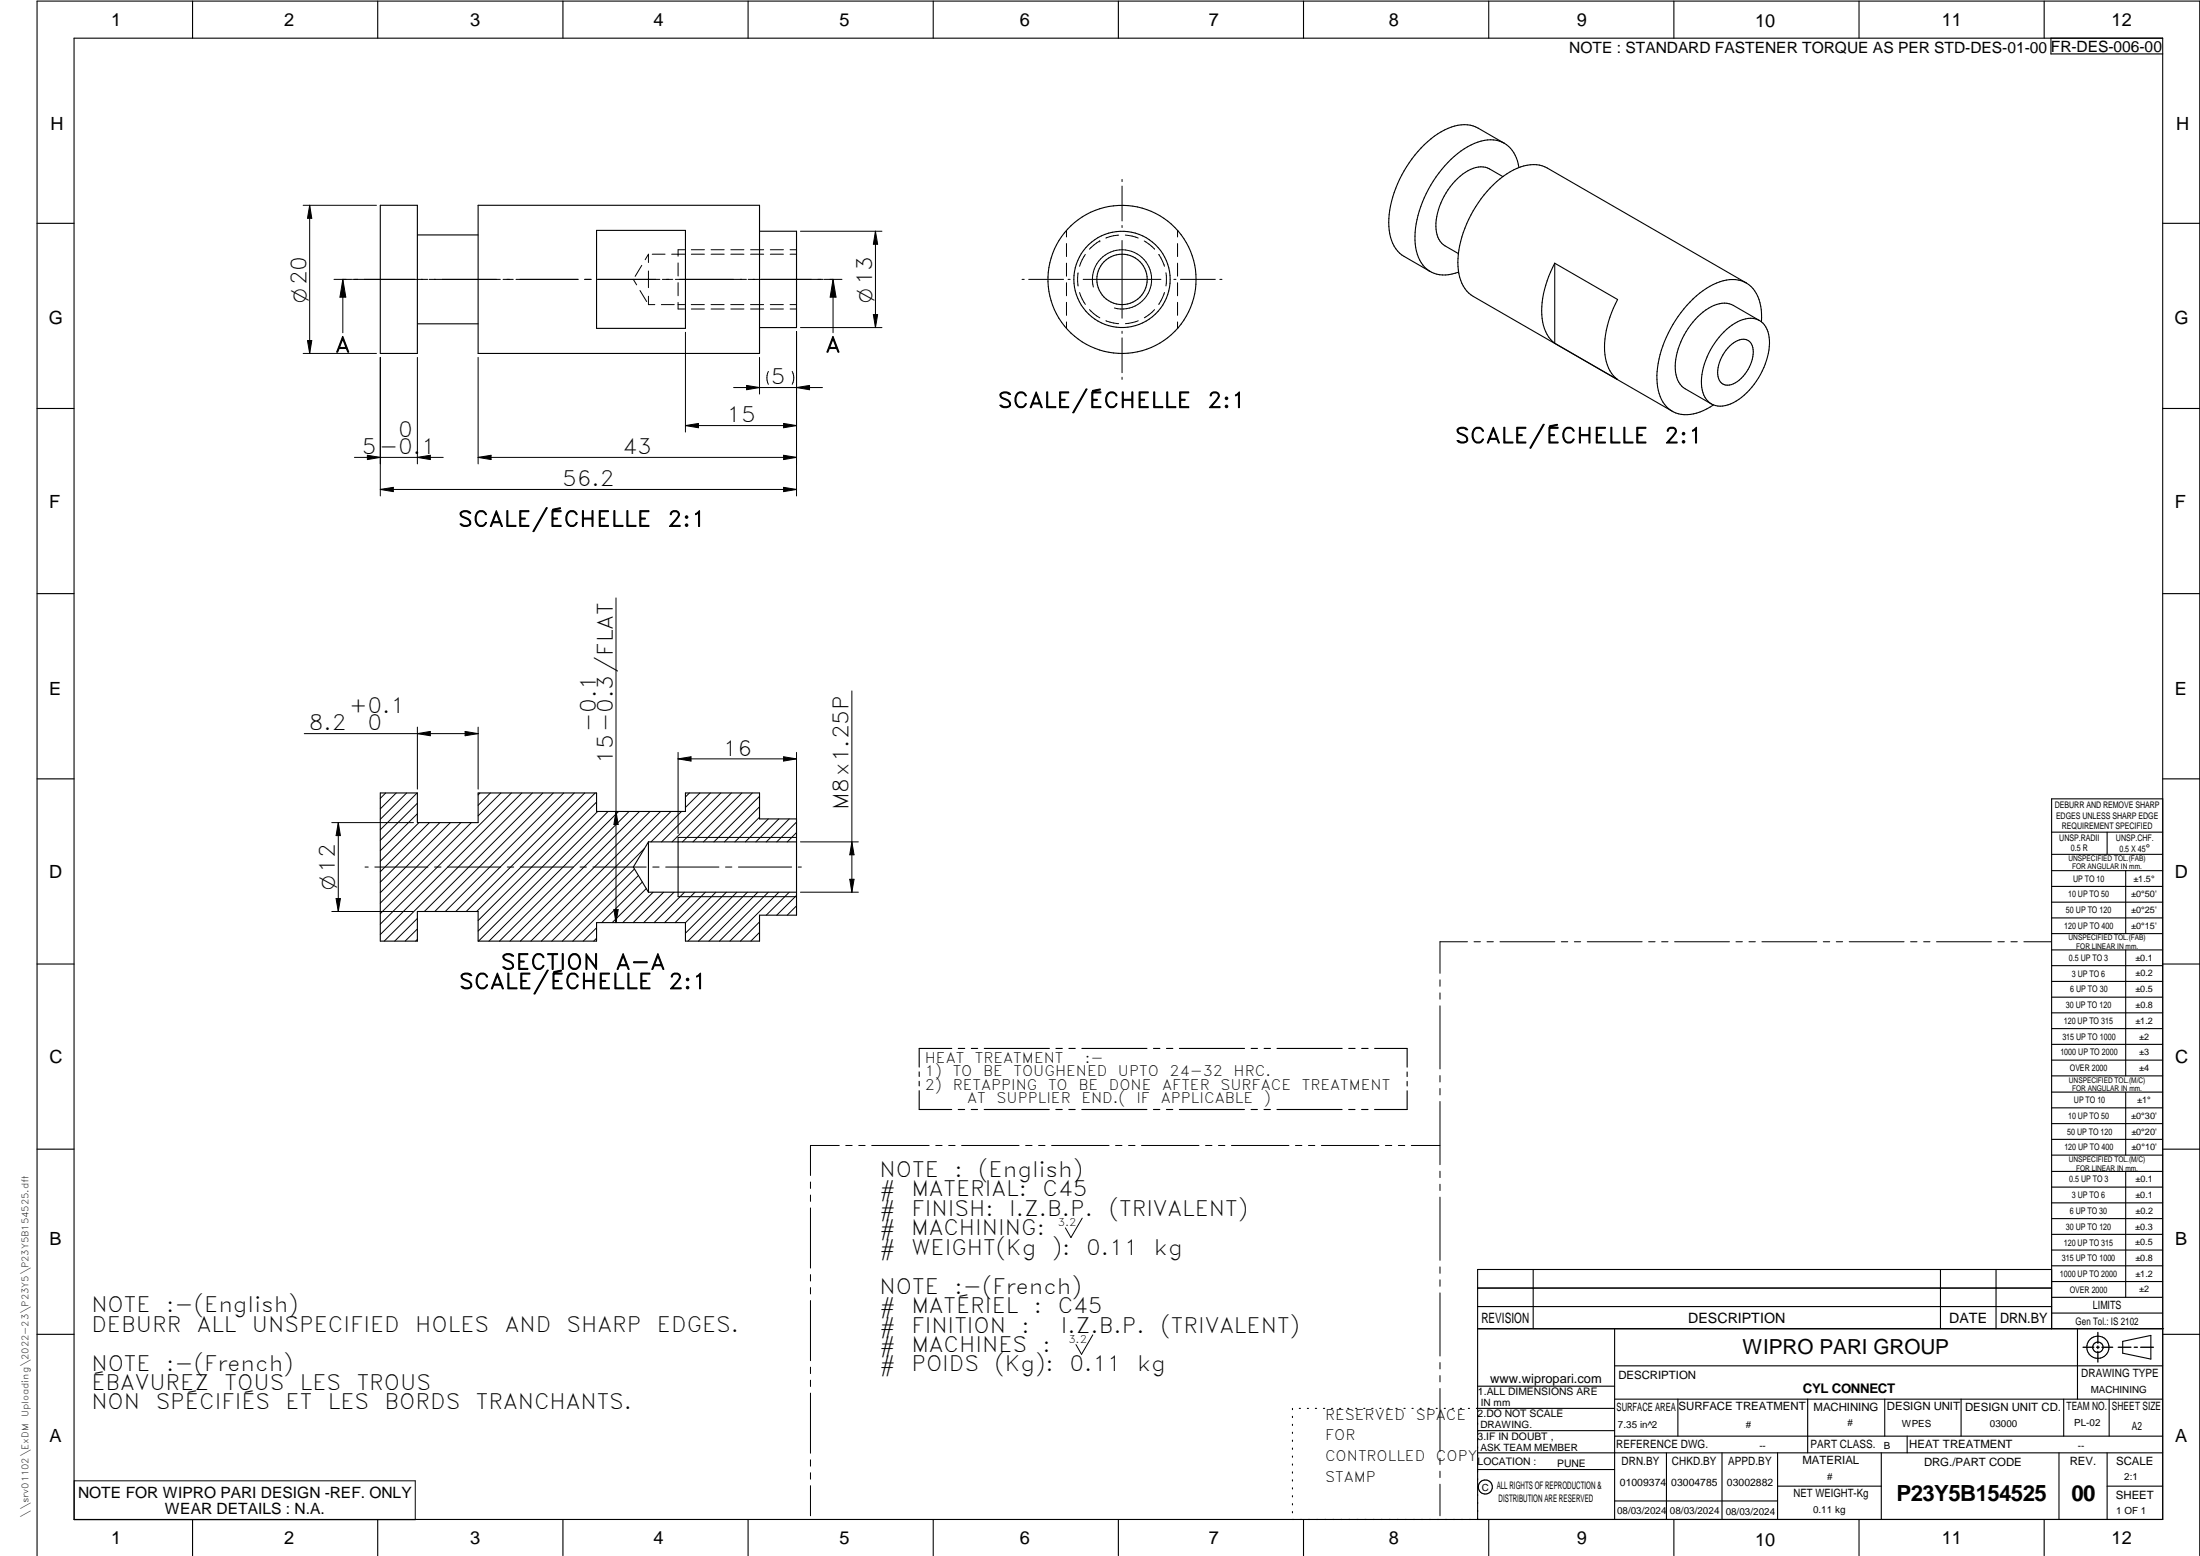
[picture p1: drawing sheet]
<svg xmlns="http://www.w3.org/2000/svg" width="594mm" height="420mm" viewBox="0 0 594 420" stroke-linecap="round" stroke-linejoin="round" font-family="sans-serif">
<g fill="none" stroke="#000" stroke-width=".3">
<path d="M20 10.3h564v400h-564zM52 .3v10M102 .3v10M152 .3v10M202 .3v10M252 .3v10M302 .3v10M352 .3v10M402 .3v10M452 .3v10M502 .3v10M552 .3v10"/>
<path d="M553.8 10.3v4.3h30.2M406.2 38.7a9.9 9.9 0 0 0-9.9 .9 31 31 0 0 0-14.2 25.3 9.2 9.2 0 0 0 5.2 8.9 9.3 9.3 0 0 0 6.6-.3M406.2 38.7a8.7 8.7 0 0 1 4 6.5M406.2 38.7l-7-4.1a10 10 0 0 0-10.1 1 31.3 31.3 0 0 0-14.1 24.5 10 10 0 0 0 4.2 9.1l7 4.1M102.7 55.4h10v40h-10zM129.1 55.4h76v40h-76zM405.8 47.7l-3.6-2.1a6.3 6.3 0 0 0-6.5 .9 18.5 18.5 0 0 0-7.9 15.4 5.6 5.6 0 0 0 2.4 4.5l3.6 2.1M10 60.3h10M112.7 63.4h16.4M161.1 62.2h24v26.5h-24zM205.1 62.4h10v26.1h-10M419.8 71.1l17 9.8a25.5 25.5 0 0 0-3.2 15.9 8.9 8.9 0 0 0 3.2 5.7l-17-9.8"/>
<path d="M419.8 71.1v21.6M419.8 71.1a24.8 24.8 0 0 0-3 16.8l.6 1.7 .8 1.4 1.6 1.7M471.6 76.4a9.8 9.8 0 0 0-9.9 .9 31 31 0 0 0-14.3 25.2 9.3 9.3 0 0 0 5.1 9 11.5 11.5 0 0 0 10.2-2.2M471.6 76.4a10.1 10.1 0 0 1 4.1 9.4v1.1M471.6 76.4l-53.8-31a10 10 0 0 0-10 1 31.3 31.3 0 0 0-14.1 24.5 10 10 0 0 0 4.1 9.1l53.8 31M584 60.3h10M112.7 87.4h16.4M467 93.5a4.4 4.4 0 0 1 5-1.6 4.4 4.4 0 0 1 1.2 5.1 9.6 9.6 0 0 1-6.2 7 2.82 2.82 0 0 1-3.2-3.4 10.7 10.7 0 0 1 3.2-7.1zM475.1 86.6a6.9 6.9 0 0 0-7.4 1.2 19.9 19.9 0 0 0-8.2 16.8 6 6 0 0 0 2.6 4.5M475.1 86.6a6.9 6.9 0 0 1 2.7 7 19.9 19.9 0 0 1-10.5 15.5 5.8 5.8 0 0 1-5.2 0M475.1 86.6l-7-4.1a6.9 6.9 0 0 0-7.5 1.2 19.9 19.9 0 0 0-8.1 16.8 6 6 0 0 0 2.6 4.5l7 4.1M10 110.3h10"/>
<path d="M584 110.3h10M10 160.3h10M584 160.3h10M10 210.3h10M102.7 214.1h10v8h16.4v-8h32v5h24v-5h20v7h10v26h-10v7h-20v-5h-24v5h-32v-8h-16.4v8h-10zM584 215.7h-30v143.1M584 210.3h10M175.1 227.3v13.6M175.1 227.3l-4.1 6.8 4.1 6.8M175.1 227.3h40M183.1 226.1v16M554 230.7h30"/>
<path d="M554 224.7h30M554 235.1h30M554 239.4h30M569 224.7v6M574 235.1v17M175.1 240.9h40M554 243.6h30M554 247.9h30M554 252.1h30M554 256.5h30M574 256.5v34M10 260.3h10"/>
<path d="M554 260.8h30M554 265h30M554 269.3h30M554 273.5h30M554 277.7h30M584 260.3h10M248.2 289.4v1.3M248.2 292v1.2M248.2 294.5v5.1h8.8M257 283.1h-8.8v5M258.8 299.6h1.7M258.8 283.1h1.7"/>
<path d="M262.3 299.6h1.7M262.3 283.1h1.7M265.8 299.6h17.6M265.8 283.1h17.6M285.1 299.6h1.7M285.1 283.1h1.8M288.6 299.6h1.7M288.6 283.1h1.8M292.1 299.6h17.6M292.1 283.1h17.6M311.5 299.6h1.7M311.5 283.1h1.7"/>
<path d="M315 299.6h1.7M315 283.1h1.7M318.5 299.6h17.6M318.5 283.1h17.6M337.8 299.6h1.7M337.9 283.1h1.7M341.3 299.6h1.8M341.3 283.1h1.8M344.8 299.6h17.6M344.8 283.1h17.6M364.2 299.6h1.7M364.2 283.1h1.7"/>
<path d="M367.7 299.6h1.7M367.7 283.1h1.7M371.2 283.1h8.8v5.1M380 294.5v5.1h-8.8M380 289.5v1.2M380 292v1.2M554 282h30M554 286.3h30M554 290.5h30M554 294.9h30M554 299.1h30M574 294.9v17"/>
<path d="M10 310.3h10M554 303.4h30M554 307.7h30M554 311.9h30M554 316.3h30M574 316.3v34M584 310.3h10M554 320.5h30M554 324.8h30M554 329.1h30M554 333.3h30M554 337.5h30"/>
<path d="M399 358.8h185.3M399 352.8h155M399 347.8h155M414 342.8v16M436 358.8v51.5M524 342.8v16M539 342.8v16M554 342.8h-155v67.5M554 341.8h30M554 346.1h30M554 350.3h30M554 354.6h30"/>
<path d="M561 358.8v19M10 360.3h10M399 374.3h37M436 368.8h148M436 377.8h148M453.1 377.8v10M488.1 377.8v14.5M508.9 377.8v10M529.6 377.8v10M557.3 377.8v10M569.5 377.8v10M573.2 362.2l7.6-1.6v6.4l-7.6-1.6z"/>
<path d="M584 360.3h10M349 380.3v.3M349 382.4v.4M349 384.6v.3M349 386.7v.4M349 388.9v.3M349 391v.4M349 393.2v.3M349 395.3v.3M349 397.4v.4M349 399.6v.3M350.9 380.3h.3"/>
<path d="M353 380.3h.3M355.2 380.3h.3M357.4 380.3h.3M359.6 380.3h.3M361.7 380.3h.3M363.9 380.3h.3M366.1 380.3h.3M368.3 380.3h.3M370.4 380.3h.3M372.6 380.3h.3M374.8 380.3h.3M376.9 380.3h.4"/>
<path d="M379.1 380.3h.3M381.3 380.3h.3M383.4 380.3h.4M385.6 380.3h.4M387.8 380.3h.3M390 380.3h.3M392.1 380.3h.4M394.3 380.3h.4M396.5 380.3h.3M399 396.8h37M399 392.3h185M399 386.3h37"/>
<path d="M436 387.8h148M436 380.3h-37.3M450 392.3v18M465 392.3v18M480 392.3v18M508 392.3v18M515 387.8v4.5M556 392.3v18M569 392.3v18M52 410.3v9.8M102 410.3v9.8M152 410.3v9.8"/>
<path d="M202 410.3v9.8M252 410.3v9.8M302 410.3v9.8M349 401.7v.4M349 403.9v.3M349 406v.4M349 408.2v.3M352 410.3v9.8M402 410.3v9.8M436 405.3h44M452 410.3v9.8M480 401.3h28"/>
<path d="M502 410.3v9.8M552 410.3v9.8M569 401.3h15M10 420.1v-419.8h584v419.8"/>
<circle cx="303" cy="75.4" r="20"/>
<circle cx="303" cy="75.4" r="13"/>
<circle cx="303" cy="75.4" r="6.8"/>
<circle cx="566.5" cy="363.8" r="1.4"/>
<circle cx="566.5" cy="363.8" r="3"/>
<circle cx="401.1" cy="401.5" r="1.91"/>
</g>
<g fill="none" stroke="#000" stroke-width=".27">
<path d="M81.9 55.4h19.8M83.6 55.4l.6 3.5h-1.2zM83.6 55.4v40M303 48.5v.5M303 50.2v9.5M90.2 75.4h4.8M92.6 75.4l.8 4.8h-1.6zM92.6 75.4v14.5M95.2 75.4h20.3M115.9 75.4h19.2M135.8 75.4h2.8M139.3 75.4h16.8"/>
<path d="M157.9 75.4h1.7M161.4 75.4h16.8M171 75.4l.9 1.5M172.8 78.4l1.8 3M173.3 71.6l-1.8 3M174.2 70.1l.9-1.5v2.3M175.1 73.2v4.5M175.1 80v2.3h1.7M176.1 68.6h3.5M178.9 75.4h2.8M182.3 75.4h19.3M183.1 71v3.5"/>
<path d="M183.1 76.3v3.6M184.9 68.6h-3.5M184.9 67.4h-1.8v1.8M186.7 68.6h3.5M186.7 67.4h3.5M192 68.6h3.6M192 67.4h3.6M197.4 68.6h3.5M197.4 67.4h3.5M202 75.4h20.3M202.7 68.6h3.5M202.7 67.4h3.5"/>
<path d="M208 68.6h3.6M208 67.4h3.6M213.4 68.6h1.7M213.4 67.4h1.7M216.1 62.4h22.1M222.6 75.4h4.8M225 75.4l.8 4.8h-1.6zM225 75.4v14.5M236.4 62.4v26.1M236.4 62.4l.6 3.6h-1.2zM276 75.4h.6M277.8 75.4h9.4"/>
<path d="M288 62.2v1.8M288 65.8v3.5M288 71.1v3.5M288 76.3v3.6M288.4 75.4h.6M291.1 73.7v3.5M291.5 79l.7 1.8 .9 1.4M292.5 75.4h21M293.1 68.7l-.9 1.4-.7 1.8M295.2 77.5a8 8 0 0 1 7.1-10 8 8 0 0 1 8.6 8.6 8 8 0 0 1-10 7.1M297 65l-2.8 2.3M297 65h.1"/>
<path d="M302.1 63.5l-1.4 .1-2.1 .7M303 60.9v.5M303 64.9v21M303.9 63.5l1.8 .3 1.7 .5M309 65.1l2.7 2.1M311.7 67.2l.1 .1M312.9 68.7l1.5 3.2M314.4 79l-1.5 3.2M314.8 73.7v3.5M317 75.4h.6M318 62.2v1.8M318 65.8v3.5"/>
<path d="M318 71.1v3.5M318 76.3v3.6M318.8 75.4h9.4M329.4 75.4h.6M81.9 95.4h19.8M83 91.9h1.2l-.6 3.5zM102.7 96.5v37.4M112.7 96.5v28.8M129.1 96.5v28.8M178.6 82.3h3.5M183.1 82.3h1.8M183.1 81.7v1.7h1.8"/>
<path d="M185.1 89.7v27M186.7 82.3h3.5M186.7 83.4h3.5M192 82.3h3.5M192 83.4h3.6M197.3 82.3h3.6M197.4 83.4h3.5M202.7 82.3h3.5M202.7 83.4h3.5M205.1 96.5v9.9M208 82.3h3.5M208 83.4h3.6"/>
<path d="M213.3 82.3h1.8M213.4 83.4h1.7M215.1 89.5v44.4M216.1 88.5h22.1M235.8 84.9h1.2l-.6 3.6zM288 81.6v3.6M288 86.9v1.8M294.2 83.6l1.1 1.1 1.7 1.1M298.6 86.6l3.5 .8M303 89.5v.5M303 91.2v9.4M307.4 86.6l-3.5 .8"/>
<path d="M311.8 83.6l-2.8 2.2M318 81.6v3.6M318 86.9v1.8M185.1 114.9l3.5-.6v1.2zM185.1 114.9h30M198.1 104.6h24M201.6 104.1l3.5 .5-3.5 .6zM207.5 100.3l-.4 1.7 .4 1.8M211.6 114.3l3.5 .6-3.5 .6zM213.9 100.3l.4 1.7-.4 1.8M215.1 104.6l3.5-.5v1.1zM303 101.9v.5"/>
<path d="M95.7 123.5h24M99.2 122.9l3.5 .6-3.5 .6zM102.7 132.2l3.5-.6v1.2zM102.7 132.2h112.4M112.7 123.5l3.5-.6v1.2zM129.1 123.5h86M129.1 123.5l3.5-.6v1.2zM211.6 131.6l3.5 .6-3.5 .6zM211.6 122.9l3.5 .6-3.5 .6zM166.3 161.5v87.6M82.2 198.1h46.9M112.7 196.3v16.8"/>
<path d="M112.7 198.1l3.5-.6v1.2zM125.6 197.5l3.5 .6-3.5 .6zM129.1 196.3v16.8M230 186.6v54.3M104.2 214.1l-1.5 1.5M107 214.1l-4.3 4.3M109.8 214.1l-7.1 7.1M112.6 214.1l-9.9 10M112.7 216.9l-10 10M112.7 219.7l-10 10M129.6 214.1l-.5 .6M132.4 214.1l-3.3 3.4"/>
<path d="M135.3 214.1l-6.2 6.2M138.1 214.1l-35.4 35.4M140.9 214.1l-38.2 38.2M143.8 214.1l-40 40M146.6 214.1l-32 32M149.4 214.1l-32 32M152.2 214.1l-32 32M155.1 214.1l-32 32M157.9 214.1l-32 32M160.7 214.1l-32 32M161.1 216.6l-32 32M161.4 219.1l-32.3 32.3"/>
<path d="M164.2 219.1l-35 35M166.3 219.1l.6 3.5h-1.1zM167 219.1l-35 35M169.9 219.1l-35 35M172.7 219.1l-35 35M175.5 219.1l-35 35M178.4 219.1l-35 35M181.2 219.1l-35 35M183.1 204.9l3.5-.6v1.2zM183.1 204.9h32M183.1 203.2v21.9M184 219.1l-8.2 8.2"/>
<path d="M186.2 214.1l-1.1 1.1M189 214.1l-3.9 3.9M191.8 214.1l-13.2 13.2M194.7 214.1l-13.2 13.2M197.5 214.1l-13.2 13.2M200.3 214.1l-13.2 13.2M203.2 214.1l-13.2 13.2M205.1 215l-12.3 12.3M205.1 217.8l-9.5 9.5M211.6 204.3l3.5 .6-3.5 .6zM215.1 203.2v23.1M89.6 222.1h22"/>
<path d="M91.3 222.1l.6 3.5h-1.1zM91.3 222.1v24M98.6 234.1h.8M101.2 234.1h14.4M113.1 222.1l-10.4 10.5M116 222.1l-13.3 13.3M117.3 234.1h1.8M118.8 222.1l-16.1 16.1M120.8 234.1h14.4M121.6 222.1l-18.9 18.9M124.5 222.1l-21.8 21.8M127.3 222.1l-24.6 24.6"/>
<path d="M137 234.1h1.7M140.5 234.1h14.3M156.6 234.1h1.7M160.1 234.1h14.4M171.3 234.7l-19.5 19.4M172.4 236.4l-17.7 17.7M173.5 238.2l-11 10.9M174 229.1l-25 25M174.5 239.9l-9.2 9.2M176.3 234.1h1.7M179.8 234.1h14.3M183.1 226.1h32"/>
<path d="M195.9 234.1h1.7M199.4 234.1h14.4M205.1 220.7l-6.7 6.6M207.5 221.1l-6.2 6.2M210.3 221.1l-6.2 6.2M213.1 221.1l-6.2 6.2M215.1 222l-5.3 5.3M215.1 224.8l-2.5 2.5M215.5 234.1h.9M216.1 227.3h15.7M229.5 237.4h1.1l-.6 3.5zM230 227.3l.6 3.5h-1.1z"/>
<path d="M89.6 246.1h22M90.8 242.6h1.1l-.6 3.5zM112.7 253.7l-.5 .4M112.7 248l-6.1 6.1M112.7 250.8l-3.3 3.3M161.1 253.3l-.8 .8M161.1 250.5l-3.6 3.6M165.8 245.6h1.1l-.6 3.5zM176.4 240.9l-8.2 8.2M179.2 240.9l-8.2 8.2M182 240.9l-8.2 8.2M183.1 242.1h32"/>
<path d="M184.8 240.9l-8.2 8.2M187.7 240.9l-8.2 8.2M190.5 240.9l-8.2 8.2M193.3 240.9l-8.2 8.3M196.1 240.9l-11 11.1M199 240.9l-13.2 13.2M201.8 240.9l-13.2 13.2M204.6 240.9l-13.2 13.2M205.1 251.8l-2.4 2.3M205.1 248.9l-5.2 5.2M207.5 240.9l-13.2 13.2M210.3 240.9l-13.2 13.2"/>
<path d="M213.1 240.9l-6.2 6.2M215.1 244.6l-2.5 2.5M215.1 241.8l-5.3 5.3M216.1 240.9h15.7M396.3 254.3h-7.5v8.5M398 254.3h1.8M401.5 254.3h1.8M405 254.3h14.9M421.6 254.3h1.7M425.1 254.3h1.7M428.6 254.3h14.8M445.2 254.3h1.7"/>
<path d="M448.7 254.3h1.7M452.2 254.3h14.8M468.8 254.3h1.7M472.3 254.3h1.7M475.8 254.3h14.8M492.4 254.3h1.7M495.9 254.3h1.7M499.4 254.3h14.8M515.9 254.3h1.8M519.4 254.3h1.8M522.9 254.3h14.9M539.5 254.3h1.7"/>
<path d="M543 254.3h1.7M546.5 254.3h7.4M388.8 264.6v1.7M388.8 268.1v1.7M388.8 271.6v17M388.8 290.4v1.8M388.8 293.9v1.8M388.8 297.4v17.1M218.9 319.2v1.7M226.6 309.3h-7.7v8.1M228.4 309.3h1.7M231.9 309.3h1.7"/>
<path d="M235.4 309.3h15.5M252.7 309.3h1.7M256.2 309.3h1.7M259.7 309.3h15.5M277 309.3h1.7M280.5 309.3h1.7M284 309.3h15.5M301.2 309.3h1.8M304.8 309.3h1.7M308.2 309.3h15.6M325.5 309.3h1.8M329 309.3h1.8"/>
<path d="M332.5 309.3h15.6M349.8 309.3h1.8M353.3 309.3h1.7M356.8 309.3h15.5M374.1 309.3h1.7M377.6 309.3h1.7M381.1 309.3h7.7M388.8 316.3v1.7M388.8 319.8v1.7M218.9 322.7v1.7M218.9 326.2v16.2M292.2 328.9l-3 5.3-1.5-2.6"/>
<path d="M388.8 323.3v17M218.9 344.2v1.7M218.9 347.7v1.7M218.9 351.2v16.2M388.8 342.1v1.7M388.8 345.6v1.7M388.8 349.1v17.1M218.9 369.2v1.7M218.9 372.7v1.7M218.9 376.2v16.2M295.1 360.4l-3 5.3-1.6-2.6M388.8 367.9v1.8"/>
<path d="M388.8 371.4v1.7M388.8 374.9v17.1M20 399.9h92.1v10.5h-92.1zM218.9 394.2v1.7M218.9 397.7v1.7M388.8 393.8v1.7M388.8 397.3v1.7M218.9 401.2v8.1M388.8 400.8v8.5"/>
</g>
<path d="M566.5 359.8v2.9M562.5 363.8h2.9M566.1 363.8h.8M566.5 363.5v.7M566.5 364.9v2.9M567.6 363.8h2.9M572 363.8h3.4M576.3 363.8h.9M578.1 363.8h3.4" fill="none" stroke="#000" stroke-width=".36"/>
<g fill="#000">
<path d="M83.6 55.4l.6 3.5h-1.2zM236.4 62.4l.6 3.6h-1.2zM83 91.9h1.2l-.6 3.5zM92.6 75.4l.8 4.8h-1.6zM225 75.4l.8 4.8h-1.6zM235.8 84.9h1.2l-.6 3.6zM185.1 114.9l3.5-.6v1.2zM201.6 104.1l3.5 .5-3.5 .6zM211.6 114.3l3.5 .6-3.5 .6zM215.1 104.6l3.5-.5v1.1zM99.2 122.9l3.5 .6-3.5 .6zM102.7 132.2l3.5-.6v1.2z"/>
<path d="M112.7 123.5l3.5-.6v1.2zM129.1 123.5l3.5-.6v1.2zM211.6 131.6l3.5 .6-3.5 .6zM211.6 122.9l3.5 .6-3.5 .6zM112.7 198.1l3.5-.6v1.2zM125.6 197.5l3.5 .6-3.5 .6zM183.1 204.9l3.5-.6v1.2zM211.6 204.3l3.5 .6-3.5 .6zM91.3 222.1l.6 3.5h-1.1zM166.3 219.1l.6 3.5h-1.1zM230 227.3l.6 3.5h-1.1zM229.5 237.4h1.1l-.6 3.5z"/>
<path d="M90.8 242.6h1.1l-.6 3.5zM165.8 245.6h1.1l-.6 3.5z"/>
</g>
<g font-size="6">
<text x="512.1" y="405.2">P23Y5B154525</text>
<text x="559.4" y="405.2">00</text>
</g>
<g font-size="5.7">
<text x="90.5" y="95.1">A</text>
<text x="222.9" y="95.1">A</text>
<text x="208.1" y="103.8">5</text>
<text x="269.4" y="110.1">SCALE/ÉCHELLE</text>
<text x="326" y="110.1">2:1</text>
<text x="107.5" y="118.1">0</text>
<text x="196.1" y="114">15</text>
<text x="392.9" y="119.6">SCALE/ÉCHELLE</text>
<text x="449.4" y="119.6">2:1</text>
<text x="97.7" y="122.6">5-0.1</text>
<text x="168.1" y="122.6">43</text>
<text x="151.8" y="131.3">56.2</text>
<text x="123.7" y="142.2">SCALE/ÉCHELLE</text>
<text x="180.2" y="142.2">2:1</text>
<text x="83.4" y="197.2">8.2</text>
<text x="94.2" y="192.7">+0.1</text>
<text x="99.2" y="197.2">0</text>
<text x="160.9" y="197.7" transform="rotate(-90 160.9 197.7)">-0.1</text>
<text x="165.5" y="206.3" transform="rotate(-90 165.5 206.3)">15-0.3/FLAT</text>
<text x="195.1" y="204">16</text>
<text x="229.2" y="218.8" transform="rotate(-90 229.2 218.8)">M8x1.25P</text>
<text x="135.2" y="261.8">SECTION</text>
<text x="166.3" y="261.8">A-A</text>
<text x="123.9" y="267">SCALE/ÉCHELLE</text>
<text x="180.5" y="267">2:1</text>
<text x="237.5" y="317.8">NOTE</text>
<text x="257.7" y="317.8">:</text>
<text x="264.2" y="317.8">(English)</text>
<text x="237.5" y="323.1">#</text>
<text x="246.1" y="323.1">MATERIAL:</text>
<text x="281.5" y="323.1">C45</text>
<text x="237.5" y="328.3">#</text>
<text x="246.1" y="328.3">FINISH:</text>
<text x="272.5" y="328.3">I.Z.B.P.</text>
<text x="299.4" y="328.3">(TRIVALENT)</text>
<text x="237.5" y="333.6">#</text>
<text x="246.1" y="333.6">MACHINING:</text>
<text x="237.5" y="338.8">#</text>
<text x="246.1" y="338.8">WEIGHT(Kg</text>
<text x="284" y="338.8">):</text>
<text x="293.3" y="338.8">0.11</text>
<text x="311.6" y="338.8">kg</text>
<text x="237.5" y="349.3">NOTE</text>
<text x="257.7" y="349.3">:-(French)</text>
<text x="24.7" y="354.4">NOTE</text>
<text x="24.7" y="359.6">DEBURR</text>
<text x="44.9" y="354.4">:-(English)</text>
<text x="53.1" y="359.6">ALL</text>
<text x="68" y="359.6">UNSPECIFIED</text>
<text x="112.1" y="359.6">HOLES</text>
<text x="136.3" y="359.6">AND</text>
<text x="153" y="359.6">SHARP</text>
<text x="177.4" y="359.6">EDGES.</text>
<text x="237.5" y="354.6">#</text>
<text x="237.5" y="359.8">#</text>
<text x="246.1" y="354.6">MATÉRIEL</text>
<text x="246.1" y="359.8">FINITION</text>
<text x="275.9" y="359.8">:</text>
<text x="279.2" y="354.6">:</text>
<text x="285.6" y="354.6">C45</text>
<text x="286.5" y="359.8">I.Z.B.P.</text>
<text x="313.4" y="359.8">(TRIVALENT)</text>
<text x="237.5" y="365.1">#</text>
<text x="246.1" y="365.1">MACHINES</text>
<text x="281.6" y="365.1">:</text>
<text x="24.7" y="370.1">NOTE</text>
<text x="44.9" y="370.1">:-(French)</text>
<text x="237.5" y="370.3">#</text>
<text x="246.1" y="370.3">POIDS</text>
<text x="268.6" y="370.3">(Kg):</text>
<text x="288.8" y="370.3">0.11</text>
<text x="307.1" y="370.3">kg</text>
<text x="24.7" y="375.3">ÉBAVUREZ</text>
<text x="60.7" y="375.3">TOUS</text>
<text x="81" y="375.3">LES</text>
<text x="96.3" y="375.3">TROUS</text>
<text x="24.7" y="380.6">NON</text>
<text x="42" y="380.6">SPÉCIFIÉS</text>
<text x="77.1" y="380.6">ET</text>
<text x="88.5" y="380.6">LES</text>
<text x="103.9" y="380.6">BORDS</text>
<text x="128.5" y="380.6">TRANCHANTS.</text>
</g>
<text font-size="5.6" x="470.5" y="365.5">WIPRO PARI GROUP</text>
<g font-size="5.4">
<text x="82.7" y="81.7" transform="rotate(-90 82.7 81.7)">O20</text>
<text x="235.5" y="81.7" transform="rotate(-90 235.5 81.7)">O13</text>
<text x="90.5" y="240.4" transform="rotate(-90 90.5 240.4)">O12</text>
</g>
<g font-size="4.9">
<text x="30" y="7">1</text>
<text x="76.7" y="7">2</text>
<text x="127" y="7">3</text>
<text x="176.5" y="7">4</text>
<text x="226.7" y="7">5</text>
<text x="275.4" y="7">6</text>
<text x="326.4" y="7">7</text>
<text x="375" y="7">8</text>
<text x="425.8" y="7">9</text>
<text x="473.9" y="7.4">10</text>
<text x="524.3" y="7">11</text>
<text x="570.2" y="7">12</text>
<text x="13.6" y="35.2">H</text>
<text x="587.6" y="35.2">H</text>
<text x="13.2" y="87.5">G</text>
<text x="587.2" y="87.5">G</text>
<text x="13.3" y="137.1">F</text>
<text x="587.3" y="137.1">F</text>
<text x="13.3" y="187.6">E</text>
<text x="587.3" y="187.6">E</text>
<text x="13.3" y="237">D</text>
<text x="587.3" y="237">D</text>
<text x="13.4" y="287.1">C</text>
<text x="587.4" y="287.1">C</text>
<text x="13.4" y="336.3">B</text>
<text x="587.4" y="336.3">B</text>
<text x="13.4" y="389.3">A</text>
<text x="587.4" y="389.3">A</text>
<text x="30" y="417">1</text>
<text x="76.7" y="417">2</text>
<text x="127" y="417">3</text>
<text x="176.5" y="417">4</text>
<text x="226.7" y="417">5</text>
<text x="275.4" y="417">6</text>
<text x="326.4" y="417">7</text>
<text x="375" y="417">8</text>
<text x="425.8" y="417">9</text>
<text x="473.9" y="417.4">10</text>
<text x="524.3" y="417">11</text>
<text x="570.2" y="417">12</text>
</g>
<g font-size="4.2">
<text x="423.7" y="14.3">NOTE : STANDARD FASTENER TORQUE AS PER STD-DES-01-00</text>
<text x="553.8" y="14">FR-DES-006-00</text>
<text x="21.1" y="404.4">NOTE FOR WIPRO PARI DESIGN -REF. ONLY</text>
<text x="44.5" y="408.9">WEAR DETAILS : N.A.</text>
</g>
<g font-size="3.9">
<text x="249.7" y="287">HEAT</text>
<text x="263.3" y="287">TREATMENT</text>
<text x="292.9" y="287">:-</text>
<text x="249.7" y="290.6">1)</text>
<text x="257.3" y="290.6">TO</text>
<text x="265.4" y="290.6">BE</text>
<text x="273.7" y="290.6">TOUGHENED</text>
<text x="301.9" y="290.6">UPTO</text>
<text x="315.8" y="290.6">24-32</text>
<text x="333.1" y="290.6">HRC.</text>
<text x="249.7" y="294.2">2)</text>
<text x="257.3" y="294.2">RETAPPING</text>
<text x="261.2" y="297.8">AT</text>
<text x="269.1" y="297.8">SUPPLIER</text>
<text x="283" y="294.2">TO</text>
<text x="291.2" y="294.2">BE</text>
<text x="292" y="297.8">END.(</text>
<text x="299.4" y="294.2">DONE</text>
<text x="306.9" y="297.8">IF</text>
<text x="313.4" y="297.8">APPLICABLE</text>
<text x="313.8" y="294.2">AFTER</text>
<text x="329.5" y="294.2">SURFACE</text>
<text x="341.2" y="297.8">)</text>
<text x="351.5" y="294.2">TREATMENT</text>
<text x="357.8" y="383.4">RESERVED</text>
<text x="382.3" y="383.4">SPACE</text>
<text x="357.8" y="388.9">FOR</text>
<text x="357.8" y="394.5">CONTROLLED</text>
<text x="387.8" y="394.5">COPY</text>
<text x="357.8" y="400.1">STAMP</text>
</g>
<g font-size="3.8">
<text x="400.1" y="357.1">REVISION</text>
<text x="455.9" y="357.1">DESCRIPTION</text>
<text x="526.4" y="357.1">DATE</text>
<text x="540.1" y="357.1">DRN.BY</text>
</g>
<text font-size="3.6" x="486.8" y="376.2">CYL CONNECT</text>
<text font-size="3.5" x="402.4" y="373.3">www.wipropari.com</text>
<g font-size="3.1">
<text x="565.2" y="353.5">LIMITS</text>
<text x="562" y="371.7">DRAWING TYPE</text>
<text x="437" y="372.3">DESCRIPTION</text>
<text x="436.5" y="380.9">SURFACE AREA</text>
<text x="453.3" y="380.9">SURFACE TREATMENT</text>
<text x="489.7" y="380.9">MACHINING</text>
<text x="509.5" y="380.9">DESIGN UNIT</text>
<text x="530.6" y="380.9">DESIGN UNIT CD.</text>
<text x="558" y="380.7">TEAM NO.</text>
<text x="570.3" y="380.7">SHEET SIZE</text>
<text x="575.6" y="386.1">A2</text>
<text x="436.4" y="391.1">REFERENCE DWG.</text>
<text x="437.9" y="395.5">DRN.BY</text>
<text x="451.5" y="395.5">CHKD.BY</text>
<text x="466.6" y="395.5">APPD.BY</text>
<text x="486.7" y="395.4">MATERIAL</text>
<text x="488.9" y="391">PART CLASS.</text>
<text x="515.6" y="391">HEAT TREATMENT</text>
<text x="519.6" y="395.9">DRG./PART CODE</text>
<text x="558.9" y="395.6">REV.</text>
<text x="571.4" y="395.6">SCALE</text>
<text x="484.3" y="404.3">NET WEIGHT-Kg</text>
<text x="571.4" y="404.7">SHEET</text>
</g>
<text font-size="3" x="579.5" y="230.1">°</text>
<g font-size="2.8">
<text x="285.6" y="331.1">3.2</text>
<text x="560.5" y="357.7">Gen Tol.: IS 2102</text>
<text x="288.5" y="362.6">3.2</text>
<text x="399.1" y="376.7">1.ALL DIMENSIONS ARE</text>
<text x="399" y="382.7">2.DO NOT SCALE</text>
<text x="399" y="388.7">3.IF IN DOUBT ,</text>
<text x="399" y="395.5">LOCATION :</text>
<text x="420.5" y="396">PUNE</text>
<text x="437.4" y="401.3">01009374</text>
<text x="451.3" y="401.2">03004785</text>
<text x="466.3" y="401.3">03002882</text>
<text x="404.2" y="402">ALL RIGHTS OF REPRODUCTION &amp;</text>
<text x="404.7" y="405.4">DISTRIBUTION ARE RESERVED</text>
</g>
<g font-size="2.7">
<text x="564.6" y="376.2">MACHINING</text>
<text x="399.9" y="379.7">IN mm</text>
<text x="399.8" y="385.7">DRAWING.</text>
<text x="436.9" y="385.5">7.35 in^2</text>
<text x="471.4" y="385.6">#</text>
<text x="498.9" y="385.1">#</text>
<text x="513.6" y="385.3">WPES</text>
<text x="537.3" y="385.2">03000</text>
<text x="560.1" y="385.2">PL-02</text>
<text x="399.8" y="391.8">ASK TEAM MEMBER</text>
<text x="475.1" y="391.2">--</text>
<text x="508.7" y="391.2">B</text>
<text x="561.1" y="391.2">--</text>
<text x="493.4" y="399.6">#</text>
<text x="573.6" y="399.8">2:1</text>
<text x="400.1" y="402.5">C</text>
<text x="436.7" y="408.7">08/03/2024</text>
<text x="450.9" y="408.8">08/03/2024</text>
<text x="466" y="409">08/03/2024</text>
<text x="489.6" y="408.5">0.11 kg</text>
<text x="571.5" y="408.7">1 OF 1</text>
</g>
<g font-size="2.5">
<text x="559.2" y="229.9">0.5 R</text>
<text x="572.3" y="230.1">0.5 X 45</text>
<text x="559.4" y="323.5">3 UP TO 6</text>
<text x="558.9" y="327.8">6 UP TO 30</text>
<text x="557.8" y="332">30 UP TO 120</text>
</g>
<g font-size="2.4">
<text x="554.9" y="218.3">DEBURR AND REMOVE SHARP</text>
<text x="555.2" y="221.1">EDGES UNLESS SHARP EDGE</text>
<text x="556.1" y="227.2">UNSP.RADII</text>
<text x="556.8" y="223.8">REQUIREMENT SPECIFIED</text>
<text x="571.4" y="227">UNSP.CHF.</text>
<text x="559.8" y="238">UP TO 10</text>
<text x="576.1" y="238.1">±1.5°</text>
<text x="558.5" y="242.3">10 UP TO 50</text>
<text x="575.5" y="242.3">±0°50'</text>
<text x="557.4" y="250.8">120 UP TO 400</text>
<text x="557.9" y="246.5">50 UP TO 120</text>
<text x="575.5" y="250.8">±0°15'</text>
<text x="575.5" y="246.6">±0°25'</text>
<text x="558.7" y="259.4">0.5 UP TO 3</text>
<text x="559.5" y="263.7">3 UP TO 6</text>
<text x="576.6" y="259.4">±0.1</text>
<text x="576.6" y="263.7">±0.2</text>
<text x="559" y="268">6 UP TO 30</text>
<text x="576.6" y="268">±0.5</text>
<text x="557.9" y="272.2">30 UP TO 120</text>
<text x="576.6" y="272.2">±0.8</text>
<text x="556.9" y="280.7">315 UP TO 1000</text>
<text x="557.3" y="276.5">120 UP TO 315</text>
<text x="576.6" y="276.5">±1.2</text>
<text x="577.7" y="280.7">±2</text>
<text x="556.4" y="284.9">1000 UP TO 2000</text>
<text x="577.6" y="285">±3</text>
<text x="558.9" y="289.2">OVER 2000</text>
<text x="577.7" y="289.3">±4</text>
<text x="560" y="297.9">UP TO 10</text>
<text x="577.1" y="297.9">±1°</text>
<text x="558.5" y="302.1">10 UP TO 50</text>
<text x="575.5" y="302.2">±0°30'</text>
<text x="557.5" y="310.6">120 UP TO 400</text>
<text x="558.2" y="306.4">50 UP TO 120</text>
<text x="575.5" y="310.6">±0°10'</text>
<text x="575.5" y="306.4">±0°20'</text>
<text x="558.8" y="319.2">0.5 UP TO 3</text>
<text x="576.6" y="323.5">±0.1</text>
<text x="576.6" y="319.3">±0.1</text>
<text x="576.7" y="327.8">±0.2</text>
<text x="576.6" y="332">±0.3</text>
<text x="556.8" y="340.6">315 UP TO 1000</text>
<text x="557.3" y="336.3">120 UP TO 315</text>
<text x="576.6" y="336.3">±0.5</text>
<text x="576.6" y="340.6">±0.8</text>
<text x="556.2" y="344.8">1000 UP TO 2000</text>
<text x="576.6" y="344.8">±1.2</text>
<text x="558.9" y="349">OVER 2000</text>
<text x="577.7" y="349">±2</text>
<text x="7.7" y="382.7" transform="rotate(-90 7.7 382.7)">Uploading\2022-23\P23Y5\P23Y5B154525.dft</text>
<text x="7.7" y="409.9" transform="rotate(-90 7.7 409.9)">\\srv01102\ExDM</text>
</g>
<g font-size="2.1">
<text x="558.6" y="232.4">UNSPECIFIED TOL.(FAB)</text>
<text x="559.5" y="234.8">FOR ANGULAR IN mm.</text>
<text x="558.6" y="254">UNSPECIFIED TOL.(FAB)</text>
<text x="560.7" y="256.3">FOR LINEAR IN mm.</text>
<text x="558.7" y="292.4">UNSPECIFIED TOL.(M/C)</text>
<text x="559.6" y="294.7">FOR ANGULAR IN mm.</text>
<text x="558.7" y="313.8">UNSPECIFIED TOL.(M/C)</text>
<text x="560.6" y="316.2">FOR LINEAR IN mm.</text>
</g>
</svg>
